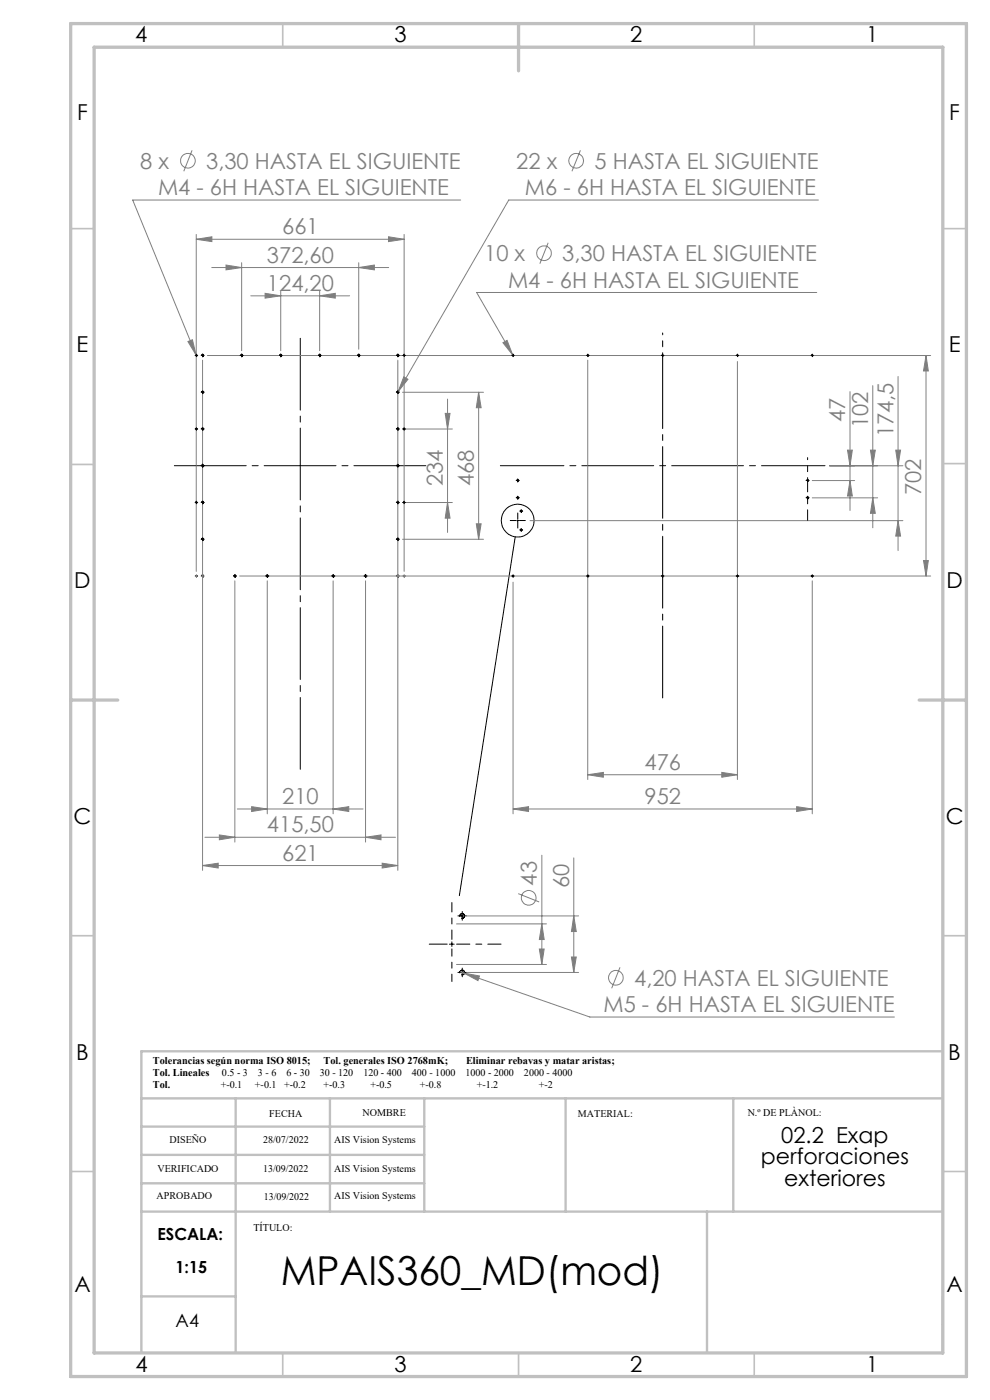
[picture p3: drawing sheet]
<svg xmlns="http://www.w3.org/2000/svg" width="210mm" height="297mm" viewBox="0 0 210 297" stroke-linecap="round" stroke-linejoin="round" font-family="sans-serif">
<g fill="none" stroke="#808080" stroke-width=".21">
<path d="M40.7 31.9l-1.7 4.4M123.1 31.9l-1.8 4.4M41.6 50.8l3.3-.6v1.1zM41.6 49.7v71.5M41.6 50.8h44.1M44.9 56.8h37.5M47.9 56.2l3.4 .6-3.4 .5zM51.3 55.7v18.7M76.1 56.8l3.3-.6v1.1zM76.1 55.7v18.4M82.4 50.2l3.3 .6-3.3 .5zM85.7 49.7v71.5"/>
<path d="M97.7 42.4h-69.5l13.4 32.9M116.3 51.5l-1.8 4.4M173.6 42.4h-65.7l-23.4 40.7M39.9 72.5l.9-.4 .8 3.2zM41.6 75.3l.1 .2M43 76.4v108.2M44 75.4h153.4M53.2 62.8h21M56.2 62.2l3.3 .6-3.3 .4zM59.5 61.7v12.7M67.8 62.8l3.3-.6v1zM67.8 61.7v12.7"/>
<path d="M84.4 76.4v108.2M85.7 79.9l.8 .6-2 2.6zM106.7 72.7l.9-.5 1.2 3.1zM108.8 75.3l.1 .2M124.7 76.4v89M156.4 76.7v88.7M173.2 62.1h-72.1l7.7 13.2M190.5 79.9v36.9M196.4 75.4l.5 3.3h-1zM196.4 75.4v46.8M84.5 83.1l-.2 .3M85.4 91h10.6"/>
<path d="M85.4 83.2h17.2M94.4 87.7h1.1l-.6 3.3zM94.9 84.7v28.3M101.5 83.2l.6 3.3h-1.1zM101.5 83.2v31.2M176 98.8h15.5M179.8 95.5h1l-.5 3.3zM180.3 83.1v25.2M184.6 95.5h1.1l-.6 3.3zM185.1 81.8v30.2M190 95.5h1l-.5 3.3zM85.4 106.6h10.6"/>
<path d="M85.4 114.4h17.2M94.9 106.6l.6 3.3h-1.1zM101 111.1h1.1l-.6 3.3zM112.4 110.5h79.1M172.3 105.6h13.9M172.3 101.9h9M180.3 101.9l.5 3.3h-1zM185.1 105.6l.6 3.3h-1.1zM190.5 110.5l.5 3.2h-1zM195.9 118.9h1l-.5 3.3zM49.8 123.2v55.4M50.8 122.2h146.6"/>
<path d="M56.7 123.2v49.4M70.7 123.2v49.4M77.5 123.2v55.4M108.8 123.5v49.1M172.3 123.2v49.4M43.5 177.6h40.4M46.5 177.1l3.3 .5-3.3 .5zM50.3 171.6h26.7M53.4 171.1l3.3 .5-3.3 .6zM70.7 171.6l3.3-.5v1.1zM77.5 177.6l3.3-.5v1zM108.8 171.6l3.3-.5v1.1z"/>
<path d="M108.8 171.6h63.5M124.7 164.4l3.3-.5v1zM124.7 164.4h31.7M153.1 163.9l3.3 .5-3.3 .5zM169 171.1l3.3 .5-3.3 .6zM43 183.6l3.3-.5v1zM43 183.6h41.4M81.1 183.1l3.3 .5-3.3 .5zM96.8 196h19.1M99 194.3h23.7M109.9 189.6l4.5 1.7M114.9 196l.5 3.3h-1z"/>
<path d="M114.9 181.4v23.2M121.7 194.3l.5 3.3h-1zM121.7 182v24.3M96.8 204.6h19.1M97.6 206.2l.8 .2M98.4 206.4l3.3 .6-.3 1zM98.4 206.4l26.7 9.4h64.6M99 206.3h23.7M114.4 201.3h1l-.5 3.3zM121.2 203h1l-.5 3.3zM131.5 205.2l-1.7 4.5"/>
<circle cx="39.9" cy="34.1" r="1.55"/>
<circle cx="122.2" cy="34.1" r="1.55"/>
<circle cx="115.4" cy="53.7" r="1.55"/>
<circle cx="112.1" cy="190.5" r="1.55"/>
<circle cx="130.6" cy="207.4" r="1.55"/>
</g>
<g fill="none" stroke="#000" stroke-width=".21">
<path d="M41.5 75.4h.3M41.5 75.5l.1-.2h.2l-.2 .2M41.6 75.2v.4M42.8 75.5a.19 .19 0 0 1 .2-.3 .19 .19 0 0 1 .2 .2 .19 .19 0 0 1-.3 .2M42.8 75.4h.3M43 75.2v.4M51 75.5a.2 .2 0 0 1 .2-.3 .2 .2 0 0 1 .2 .2 .2 .2 0 0 1-.2 .2M51.1 75.4h.3M51.3 75.2v.4M59.3 75.5a.2 .2 0 0 1 .2-.3 .2 .2 0 0 1 .2 .2 .2 .2 0 0 1-.2 .2M59.4 75.4h.3M59.5 75.2v.4"/>
<path d="M67.6 75.5a.19 .19 0 0 1 .2-.3 .19 .19 0 0 1 .2 .2 .19 .19 0 0 1-.2 .2M67.7 75.4h.3M67.8 75.2v.4M75.9 75.5a.19 .19 0 0 1 .2-.3 .19 .19 0 0 1 .2 .2 .19 .19 0 0 1-.2 .2M75.9 75.4h.4M76.1 75.2v.4M84.2 75.5a.2 .2 0 0 1 .1-.3 .2 .2 0 0 1 .3 .2 .2 .2 0 0 1-.3 .2M84.2 75.4h.4M84.4 75.2v.4M85.5 75.4h.4M85.6 75.5l.2-.2v.2h-.1M85.7 75.2v.4"/>
<path d="M108.7 75.4h.3M108.7 75.5l.2-.2v.2h-.1M108.8 75.2v.4M124.5 75.4h.3M124.6 75.5v-.2l.2 .1-.2 .1M124.7 75.2v.4M140.4 75.4h.3M140.4 75.5l.2-.2 .1 .2h-.2M140.5 75.2v.4M156.2 75.4h.4M156.3 75.5l.2-.2 .1 .2h-.2M156.4 75.2v.4"/>
<path d="M172.1 75.4h.3M172.2 75.5l.2-.2v.2h-.1M172.3 75.2v.4M41.5 91h.3M41.5 91l.1-.1h.2l-.2 .3M41.6 90.8v.4M42.8 98.8h.3M42.8 83.2h.3M42.8 91h.3M43 83l-.1 .4a.19 .19 0 0 0 .3-.2 .19 .19 0 0 0-.2-.2 .19 .19 0 0 0-.2 .3M43 90.8l-.1 .4a.19 .19 0 0 0 .3-.2 .19 .19 0 0 0-.2-.2 .19 .19 0 0 0-.2 .2M43 98.6l-.1 .4a.2 .2 0 0 0 .3-.2 .2 .2 0 0 0-.2-.2 .2 .2 0 0 0-.2 .3"/>
<path d="M84.2 98.9a.21 .21 0 0 1 .2-.3 .21 .21 0 0 1 .2 .2 .21 .21 0 0 1-.3 .2M84.2 91a.2 .2 0 0 1 .1-.2 .2 .2 0 0 1 .3 .2 .2 .2 0 0 1-.3 .2M84.2 83.3a.2 .2 0 0 1 .1-.3 .2 .2 0 0 1 .3 .2 .2 .2 0 0 1-.3 .2M84.2 98.8h.4M84.2 83.2h.4M84.2 91h.4M84.4 83v.4M84.4 90.8v.4M84.4 98.6v.4M85.5 91h.4M85.6 91l.2-.1-.1 .3M85.7 90.8v.4"/>
<path d="M41.5 106.6h.3M41.5 106.6l.1-.1h.2l-.2 .2M41.6 106.4v.4M42.8 114.4h.3M42.8 106.6h.3M43 106.4l-.1 .4a.2 .2 0 0 0 .3-.2 .2 .2 0 0 0-.2-.2 .2 .2 0 0 0-.2 .3M43 114.3l-.1 .3a.2 .2 0 0 0 .3-.2 .2 .2 0 0 0-.2-.2 .2 .2 0 0 0-.2 .3M84.2 114.5a.21 .21 0 0 1 .2-.3 .21 .21 0 0 1 .2 .2 .21 .21 0 0 1-.3 .2M84.2 106.7a.21 .21 0 0 1 .2-.3 .21 .21 0 0 1 .2 .2 .21 .21 0 0 1-.3 .2M84.2 114.4h.4M84.2 106.6h.4M84.4 106.4v.4"/>
<path d="M84.4 114.3v.3M85.5 106.6h.4M85.6 106.6l.1-.1h.1l-.1 .2M85.7 106.4v.4M109.3 113.9l-11.9 76.1M109.6 105.7a.2 .2 0 0 1 .2-.3 .2 .2 0 0 1 .2 .2 .2 .2 0 0 1-.3 .2M109.6 102a.2 .2 0 0 1 .2-.3 .2 .2 0 0 1 .2 .2 .2 .2 0 0 1-.3 .2M109.6 101.9h.4M109.6 105.6h.4M109.6 110.5h.4M109.8 101.8v.3M109.8 105.4v.4"/>
<path d="M109.8 110.3v.3M110.4 108.4h.3M110.4 112.4h.3M110.4 112.5l.1-.2 .2 .1v.2h-.2M110.4 108.5v-.1a.18 .18 0 0 1 .2-.1 .18 .18 0 0 1 .1 .2 .18 .18 0 0 1-.2 .1M110.6 108.3v.3M110.6 112.3v.3M171.1 105.7a.2 .2 0 0 1 .2-.3 .2 .2 0 0 1 .2 .2 .2 .2 0 0 1-.3 .2M171.1 102a.2 .2 0 0 1 .2-.3 .2 .2 0 0 1 .2 .2 .2 .2 0 0 1-.3 .2M171.1 101.9h.3M171.1 105.6h.3M171.3 101.8v.3"/>
<path d="M171.3 105.4v.4M41.5 122.2l.1-.1h.2v.2h-.2M42.8 122.3a.2 .2 0 0 1 .2-.3 .2 .2 0 0 1 .2 .2 .2 .2 0 0 1-.3 .2M49.7 122.2h.3M49.8 122.1v.3a.2 .2 0 0 0 .2-.2 .2 .2 0 0 0-.2-.2 .2 .2 0 0 0-.2 .3M56.5 122.3a.21 .21 0 0 1 .2-.3 .21 .21 0 0 1 .2 .2 .21 .21 0 0 1-.3 .2M56.5 122.2h.3M56.7 122.1v.3M70.5 122.2h.3M70.7 122.1l-.1 .3a.2 .2 0 0 0 .3-.2 .2 .2 0 0 0-.2-.2 .2 .2 0 0 0-.2 .3M77.3 122.3a.21 .21 0 0 1 .2-.3 .21 .21 0 0 1 .2 .2 .21 .21 0 0 1-.2 .2M77.4 122.2h.3"/>
<path d="M77.5 122.1v.3M84.2 122.3a.21 .21 0 0 1 .2-.3 .21 .21 0 0 1 .2 .2 .21 .21 0 0 1-.3 .2M85.6 122.2v-.1h.2l-.1 .2M108.7 122.2h.3M108.7 122.2v-.1h.2l-.1 .2M108.8 122.1v.3M124.5 122.2h.3M124.6 122.2v-.1h.2l-.2 .2M124.7 122.1v.3M140.4 122.2h.3M140.4 122.2l.2-.1 .1 .1-.2 .1M140.5 122.1v.3"/>
<path d="M156.2 122.2h.4M156.3 122.2l.2-.1-.1 .2M156.4 122.1v.3M172.1 122.2h.3M172.2 122.2v-.1h.2l-.1 .2M172.3 122.1v.3M95.8 199.8v1M97.5 194.4a.51 .51 0 0 1 .5-.6 .51 .51 0 0 1 .5 .6 .51 .51 0 0 1-.6 .4M97.5 194.3h1M98 193.8v1M95.3 200.3h1M97.5 206.4a.51 .51 0 0 1 .5-.6 .51 .51 0 0 1 .5 .6 .51 .51 0 0 1-.6 .4"/>
<path d="M97.5 206.3h1M98 205.8v1"/>
<circle cx="109.8" cy="110.5" r="3.5"/>
</g>
<path d="M109.8 102.1a.2 .2 0 0 0 .2-.2 .2 .2 0 0 0-.2-.2 .2 .2 0 0 0-.2 .3M109.8 105.8a.2 .2 0 0 0 .2-.2 .2 .2 0 0 0-.2-.2 .2 .2 0 0 0-.2 .2M171.3 102.1a.2 .2 0 0 0 .2-.2 .2 .2 0 0 0-.2-.2 .2 .2 0 0 0-.2 .3M171.3 105.8a.2 .2 0 0 0 .2-.2 .2 .2 0 0 0-.2-.2 .2 .2 0 0 0-.2 .2" fill="none" stroke="#000" stroke-width=".21" stroke-dasharray="1.3 .6" stroke-dashoffset=".5" stroke-linecap="butt"/>
<path d="M106.1 98.8h68.9" fill="none" stroke="#000" stroke-width=".21" stroke-dasharray="15.2 1.3 1.3 1.3" stroke-dashoffset="1.8"/>
<path d="M140.6 149v-74.3" fill="none" stroke="#000" stroke-width=".21" stroke-dasharray="15.2 1.3 1.3 1.3" stroke-dashoffset="-.9"/>
<path d="M63.7 163.6v-92.2" fill="none" stroke="#000" stroke-width=".21" stroke-dasharray="15.2 1.3 1.3 1.3" stroke-dashoffset="-.4"/>
<path d="M35.8 98.8h55.7" fill="none" stroke="#000" stroke-width=".21" stroke-dasharray="15.2 1.3 1.3 1.3" stroke-dashoffset="-1.2"/>
<g fill="none" stroke="#c0c0c0" stroke-width=".35">
<path d="M60 5v5M160 5v5M15 48.5h5M200 48.5h5M15 98.5h5M200 98.4h5M15 198.5h5M200 198.5h5M15 248.5h5M200 248.5h5M60 287v5M110 287v5"/>
<path d="M160 287v5"/>
</g>
<g fill="none" stroke="#c0c0c0" stroke-width=".5">
<path d="M30 233h170M30 239h60M50 233v54M70 233v24M90 233v24M120 233v24M155.5 233v24M200 223h-170v64M30 257h170M30 245h60M30 251h60M150 257v30"/>
<path d="M30 275h20M200 275v12"/>
</g>
<path d="M15 5h190v287h-190zM20 10h180v277h-180zM110 5v10M15 148.5h10M195 148.5h10" fill="none" stroke="#c0c0c0" stroke-width=".7"/>
<g fill="none" stroke="#000" stroke-width=".21" stroke-dasharray="15.2 1.3 1.3 1.3">
<path d="M41.5 75.4h-.1M41.7 75.2v-.1M41.7 75.6v.1M41.8 75.4h.1M42.8 75.4h-.1M43 75.2v-.1M43 75.6v.1M43.2 75.4h.1M51.1 75.4h-.2M51.3 75.2v-.1M51.3 75.6v.1M51.4 75.4h.2"/>
<path d="M59.4 75.4h-.2M59.6 75.2v-.1M59.6 75.6v.1M59.7 75.4h.2M67.7 75.4h-.2M67.8 75.2v-.1M67.8 75.6v.1M68 75.4h.2M75.9 75.4h-.1M76.1 75.2v-.1M76.1 75.6v.1M76.3 75.4h.1"/>
<path d="M84.2 75.4h-.1M84.4 75.2v-.1M84.4 75.6v.1M84.6 75.4h.1M85.6 75.4h-.1M85.7 75.2v-.1M85.7 75.6v.1M85.9 75.4h.1M108.7 75.4h-.1M108.8 75.2v-.1M108.8 75.6v.1M109 75.4h.1"/>
<path d="M124.5 75.4h-.1M124.7 75.2v-.1M124.7 75.6v.1M124.9 75.4h.1M140.4 75.4h-.1M140.6 75.6v.1M140.7 75.4h.1M156.3 75.4h-.1M156.4 75.2v-.1M156.4 75.6v.1M156.6 75.4h.1M172.1 75.4h-.1"/>
<path d="M172.3 75.2v-.1M172.3 75.6v.1M172.5 75.4h.1M41.5 91h-.1M41.7 90.8v-.1M41.7 91.2v.1M41.8 91h.1M42.8 98.8h-.1M42.8 83.2h-.1M42.8 91h-.1M43 98.6v-.1M43 99v.1"/>
<path d="M43 83v-.1M43 83.4v.1M43 90.8v-.1M43 91.2v.1M43.2 98.8h.1M43.2 83.2h.1M43.2 91h.1M84.2 98.8h-.1M84.2 83.2h-.1M84.2 91h-.1M84.4 98.6v-.1M84.4 99v.1"/>
<path d="M84.4 83v-.1M84.4 83.4v.1M84.4 90.8v-.1M84.4 91.2v.1M84.6 98.8h.1M84.6 83.2h.1M84.6 91h.1M85.6 91h-.1M85.7 90.8v-.1M85.7 91.2v.1M85.9 91h.1M41.5 106.6h-.1"/>
<path d="M41.7 106.4v-.1M41.7 106.8v.1M41.8 106.6h.1M42.8 114.4h-.1M42.8 106.6h-.1M43 114.2v-.1M43 114.6v.1M43 106.4v-.1M43 106.8v.1M43.2 114.4h.1M43.2 106.6h.1M84.2 114.4h-.1"/>
<path d="M84.2 106.6h-.1M84.4 114.2v-.1M84.4 114.6v.1M84.4 106.4v-.1M84.4 106.8v.1M84.6 114.4h.1M84.6 106.6h.1M85.6 106.6h-.1M85.7 106.4v-.1M85.7 106.8v.1M85.9 106.6h.1M109.5 110.4h-1.3"/>
<path d="M109.7 101.9h-.2M109.7 105.6h-.2M109.8 101.8v-.2M109.8 102.1v.2M109.8 105.4v-.1M109.8 105.8v.1M109.8 110.1v-1.3M109.8 110.8v1.2M110 101.9h.2M110 105.6h.2M110.2 110.4h1.2M110.4 108.4h-.1"/>
<path d="M110.4 112.4h-.1M110.6 108.3v-.2M110.6 108.6v.1M110.6 112.3v-.2M110.6 112.6v.1M110.7 108.4h.2M110.7 112.4h.2M171.1 105.6h-.1M171.1 101.9h-.1M171.3 105.4v-.1M171.3 105.8v.1M171.5 105.6h.1"/>
<path d="M171.5 101.9h.1M49.7 122.2h-.2M49.8 122v-.1M49.8 122.4v.1M50 122.2h.2M56.5 122.2h-.1M56.7 122v-.1M56.7 122.4v.1M56.9 122.2h.1M70.5 122.2h-.1M70.7 122v-.1M70.7 122.4v.1"/>
<path d="M70.9 122.2h.1M77.4 122.2h-.2M77.5 122v-.1M77.5 122.4v.1M77.7 122.2h.2M108.7 122.2h-.1M108.8 122v-.1M108.8 122.4v.1M109 122.2h.1M124.5 122.2h-.1M124.7 122v-.1M124.7 122.4v.1"/>
<path d="M124.9 122.2h.1M140.4 122.2h-.1M140.6 122v-.1M140.6 122.4v.1M140.7 122.2h.1M156.3 122.2h-.1M156.4 122v-.1M156.4 122.4v.1M156.6 122.2h.1M172.1 122.2h-.1M172.3 122v-.1M172.3 122.4v.1"/>
<path d="M172.5 122.2h.1M97.6 194.3h-.5M98.1 193.8v-.4M98.1 194.8v.4M98.6 194.3h.4M94.9 200.3h-3.8M97.6 206.3h-.5M98.1 205.8v-.4M98.1 206.8v.4M98.6 206.3h.4"/>
</g>
<g fill="none" stroke="#808000" stroke-width=".21" stroke-dasharray="15.2 1.3 1.3 1.3">
<path d="M41.5 122.2h-.1M41.7 122v-.1M41.7 122.4v.1M41.8 122.2h.1M42.8 122.2h-.1M43 122v-.1M43 122.4v.1M43.2 122.2h.1M84.2 122.2h-.1M84.4 122v-.1M84.4 122.4v.1M84.6 122.2h.1"/>
<path d="M85.6 122.2h-.1M85.7 122v-.1M85.7 122.4v.1M85.9 122.2h.1"/>
</g>
<path d="M41.5 122.2h.3M41.6 122.1v.3M42.8 122.2h.3M43 122.1v.3M84.2 122.2h.4M84.4 122.1v.3M85.5 122.2h.4M85.7 122.1v.3" fill="none" stroke="#808000" stroke-width=".21"/>
<path d="M171.3 101.8v-4.7" fill="none" stroke="#000" stroke-width=".21" stroke-dasharray="15.2 1.3 1.3 1.3" stroke-dashoffset="14.8"/>
<path d="M171.3 102.1v8.3" fill="none" stroke="#000" stroke-width=".21" stroke-dasharray="15.2 1.3 1.3 1.3" stroke-dashoffset="13"/>
<path d="M140.6 75.2v-4.6" fill="none" stroke="#000" stroke-width=".21" stroke-dasharray="15.2 1.3 1.3 1.3" stroke-dashoffset="14.9"/>
<path d="M95.9 199.3v-7.8" fill="none" stroke="#000" stroke-width=".21" stroke-dasharray="15.2 1.3 1.3 1.3" stroke-dashoffset="13.2"/>
<path d="M95.9 201.3v6.9" fill="none" stroke="#000" stroke-width=".21" stroke-dasharray="15.2 1.3 1.3 1.3" stroke-dashoffset="13.7"/>
<path d="M96.9 200.3h9.4" fill="none" stroke="#000" stroke-width=".21" stroke-dasharray="15.2 1.3 1.3 1.3" stroke-dashoffset="12.4"/>
<g fill="#808080">
<path d="M98.4 206.4l3.3 .6-.3 1z"/>
<path d="M82.4 50.2l3.3 .6-3.3 .5zM41.6 50.8l3.3-.6v1.1zM169 171.1l3.3 .5-3.3 .6zM108.8 171.6l3.3-.5v1.1z"/>
<path d="M43 183.6l3.3-.5v1zM81.1 183.1l3.3 .5-3.3 .5zM53.4 171.1l3.3 .5-3.3 .6zM70.7 171.6l3.3-.5v1.1zM85.7 79.9l-1.2 3.2 2-2.6zM39.9 72.5l1.7 2.8-.8-3.2zM46.5 177.1l3.3 .5-3.3 .5zM77.5 177.6l3.3-.5v1zM47.9 56.2l3.4 .6-3.4 .5zM76.1 56.8l3.3-.6v1.1zM56.2 62.2l3.3 .6-3.3 .4zM67.8 62.8l3.3-.6v1zM124.7 164.4l3.3-.5v1zM153.1 163.9l3.3 .5-3.3 .5zM106.7 72.7l2.1 2.6-1.2-3.1z"/>
<path d="M185.1 105.6l.6 3.3h-1.1zM184.6 95.5h1.1l-.6 3.3zM180.3 101.9l.5 3.3h-1zM179.8 95.5h1l-.5 3.3zM190.5 110.5l.5 3.2h-1zM190 95.5h1l-.5 3.3z"/>
<path d="M196.4 75.4l.5 3.3h-1zM195.9 118.9h1l-.5 3.3zM94.4 87.7h1.1l-.6 3.3zM94.9 106.6l.6 3.3h-1.1zM101.5 83.2l.6 3.3h-1.1zM101 111.1h1.1l-.6 3.3z"/>
<path d="M114.9 196l.5 3.3h-1zM114.4 201.3h1l-.5 3.3zM121.7 194.3l.5 3.3h-1zM121.2 203h1l-.5 3.3z"/>
</g>
<text font-size="8.5" x="59.5" y="272.6">MPAIS360_MD(mod)</text>
<g font-size="4.7">
<text x="28.7" y="9">4</text>
<text x="83.7" y="9">3</text>
<text x="133.7" y="9">2</text>
<text x="183.7" y="9">1</text>
<text x="16.4" y="25.5">F</text>
<text x="201.4" y="25.5">F</text>
<text x="16.2" y="74.8">E</text>
<text x="201.2" y="74.8">E</text>
<text x="15.8" y="124.7">D</text>
<text x="200.8" y="124.7">D</text>
<text x="15.6" y="174.7">C</text>
<text x="200.6" y="174.7">C</text>
<text x="16.2" y="224.8">B</text>
<text x="201.2" y="224.8">B</text>
<text x="165.7" y="242.5">02.2 Exap</text>
<text x="161.4" y="247">perforaciones</text>
<text x="166.3" y="251.5">exteriores</text>
<text x="15.8" y="274">A</text>
<text x="200.8" y="274">A</text>
<text x="28.7" y="291">4</text>
<text x="83.7" y="291">3</text>
<text x="133.7" y="291">2</text>
<text x="183.7" y="291">1</text>
</g>
<g font-size="4.7" fill="#808080">
<text x="29.8" y="35.8">8 x</text>
<text x="43.7" y="35.8">3,30 HASTA EL SIGUIENTE</text>
<text x="109.5" y="35.8">22 x</text>
<text x="126.1" y="35.8">5 HASTA EL SIGUIENTE</text>
<text x="33.5" y="41.4">M4 - 6H HASTA EL SIGUIENTE</text>
<text x="111.4" y="41.4">M6 - 6H HASTA EL SIGUIENTE</text>
<text x="59.9" y="49.7">661</text>
<text x="56.6" y="55.7">372,60</text>
<text x="102.7" y="55.4">10 x</text>
<text x="119.3" y="55.4">3,30 HASTA EL SIGUIENTE</text>
<text x="56.6" y="61.7">124,20</text>
<text x="107.8" y="61">M4 - 6H HASTA EL SIGUIENTE</text>
<text x="179.3" y="89.5" transform="rotate(-90 179.3 89.5)">47</text>
<text x="184.2" y="90.8" transform="rotate(-90 184.2 90.8)">102</text>
<text x="189.5" y="92.8" transform="rotate(-90 189.5 92.8)">174,5</text>
<text x="93.9" y="103.2" transform="rotate(-90 93.9 103.2)">234</text>
<text x="100.5" y="103.2" transform="rotate(-90 100.5 103.2)">468</text>
<text x="195.4" y="105.1" transform="rotate(-90 195.4 105.1)">702</text>
<text x="136.7" y="163.3">476</text>
<text x="59.9" y="170.6">210</text>
<text x="136.7" y="170.6">952</text>
<text x="56.6" y="176.6">415,50</text>
<text x="59.9" y="182.6">621</text>
<text x="113.9" y="187.9" transform="rotate(-90 113.9 187.9)">43</text>
<text x="120.7" y="188.4" transform="rotate(-90 120.7 188.4)">60</text>
<text x="134.5" y="209.1">4,20 HASTA EL SIGUIENTE</text>
<text x="128" y="214.7">M5 - 6H HASTA EL SIGUIENTE</text>
</g>
<text font-size="3.9" x="37.3" y="281.5">A4</text>
<g font-size="3.5">
<text x="33.4" y="263">ESCALA:</text>
<text x="37.2" y="270">1:15</text>
</g>
<g font-size="2.2">
<text x="32.4" y="225.7">Tolerancias según norma ISO 8015;</text>
<text x="68.6" y="225.7">Tol. generales ISO 2768mK;</text>
<text x="98.9" y="225.7">Eliminar rebavas y matar aristas;</text>
<text x="32.4" y="230.7">Tol.</text>
<text x="32.4" y="228.2">Tol. Lineales</text>
<text x="46.8" y="230.7">+-0.1</text>
<text x="47.1" y="228.2">0.5 - 3</text>
<text x="54.1" y="230.7">+-0.1</text>
<text x="54.7" y="228.2">3 - 6</text>
<text x="60.3" y="230.7">+-0.2</text>
<text x="60.8" y="228.2">6 - 30</text>
<text x="67.9" y="228.2">30 - 120</text>
<text x="68.6" y="230.7">+-0.3</text>
<text x="77.1" y="228.2">120 - 400</text>
<text x="78.6" y="230.7">+-0.5</text>
<text x="87.4" y="228.2">400 - 1000</text>
<text x="89" y="230.7">+-0.8</text>
<text x="98.7" y="228.2">1000 - 2000</text>
<text x="101.1" y="230.7">+-1.2</text>
<text x="111.2" y="228.2">2000 - 4000</text>
<text x="114.3" y="230.7">+-2</text>
<text x="57.1" y="236.9">FECHA</text>
<text x="76.9" y="236.7">NOMBRE</text>
<text x="122.6" y="236.9">MATERIAL:</text>
<text x="158.6" y="236.7">N.º DE PLÀNOL:</text>
<text x="36" y="242.4">DISEÑO</text>
<text x="55.8" y="242.4">28/07/2022</text>
<text x="70.9" y="242.4">AIS Vision Systems</text>
<text x="33.4" y="248.7">VERIFICADO</text>
<text x="55.8" y="248.7">13/09/2022</text>
<text x="70.9" y="248.7">AIS Vision Systems</text>
<text x="33.2" y="254.4">APROBADO</text>
<text x="56" y="254.7">13/09/2022</text>
<text x="70.9" y="254.4">AIS Vision Systems</text>
<text x="53.8" y="261.1">TÍTULO:</text>
</g>
</svg>
